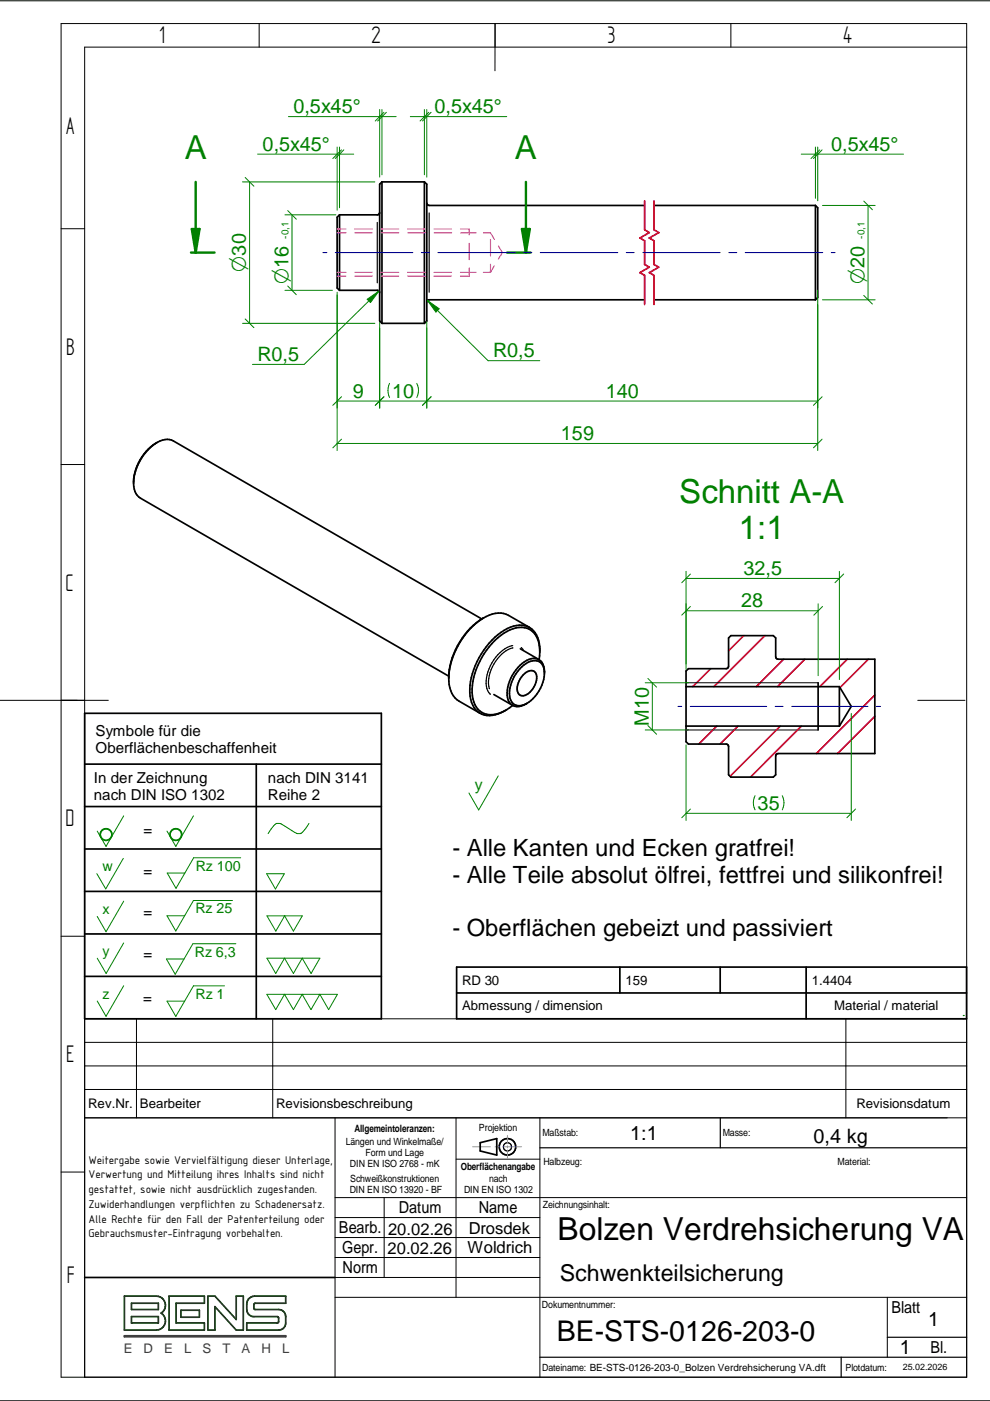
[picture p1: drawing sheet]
<svg xmlns="http://www.w3.org/2000/svg" width="210mm" height="297mm" viewBox="0 0 210 297" stroke-linecap="round" stroke-linejoin="round" font-family="sans-serif">
<g fill="none" stroke="#000" stroke-width=".21">
<path d="M0 .2h209.9M13 5h192v287h-192zM54.9 5v5M105 5l-.1 10M155 5v5M205 10h-187.1v282M13 48.5h4.9M13 98.5h4.9M0 148.5h23M194.6 148.5h10M13 198.5h4.9M17.9 216h187.1"/>
<path d="M28.9 216v21M57.8 216v21M179.3 216v21M17.9 226h187.1M17.9 237h187.1M17.9 231h187.1M17.9 221h187.1M71 237v55M96.7 237v38.1M114.5 237v55M13 248.5h4.9M71 258.1h43.5"/>
<path d="M71 253.9h134M81.4 253.9v16.9M96.7 245.8h17.8M71 275.1h134M71 262.4h43.5M71 266.6h43.5M71 270.8h43.5M188.1 275.1v12.7M0 297h209.9"/>
</g>
<g fill="none" stroke="#000" stroke-width=".25">
<path d="M80 47.2v12.8M91 45.1v16.9M152.7 237v6.4M114.5 243.4h90.5M114.5 287.8h90.5M178.4 287.8v4.2M188.1 283.5h16.9"/>
<circle cx="107.6" cy="243.2" r=".87"/>
</g>
<g fill="none" stroke="#000" stroke-width=".36">
<path d="M81 38.6h9M81 38.6l-.5 .5v29l.5 .5M81 38.6v30M90 38.6l.5 .5v29l-.5 .5M90 38.6v30M72 45.6l-.5 .5v15l.5 .5M72 45.6v16M80.5 45.1l-.2 .3-.3 .2h-8M90.5 43.1l.1 .3 .4 .2h45.7M138.7 43.6h34.2M172.9 43.6v20M172.9 43.6l.5 .4v19.1l-.5 .5"/>
<path d="M72 61.6h8l.3 .1 .2 .4M81 68.6h9M136.7 63.6h-45.7l-.4 .1-.1 .4M138.7 63.6h34.2M17.9 151.2h63v64.8h-63zM17.9 171h63M17.9 162h63M54.3 162v54M17.9 180h63M17.9 189h63M17.9 198h63M17.9 207h63"/>
<path d="M96.8 210.5h108.1M96.8 205h108.1v11h-108.1zM131.4 205v5.5M152.7 205v5.5M170.9 205v11M101.8 242.3l3.5-.9v3.5l-3.5-.9zM17.9 270.8h53.1"/>
<circle cx="107.6" cy="243.2" r="1.75"/>
</g>
<path d="M100.2 243.1h3.8M104.9 243.1h1M106.8 243.1h3.8M107.6 240.7v1.8M107.6 242.9v.5M107.6 243.8v1.8" fill="none" stroke="#229aff" stroke-width=".21"/>
<path d="M26.4 274.8h6.7a1.95 1.95 0 0 1 1.9 1.4 1.95 1.95 0 0 1-.8 2.2 1.95 1.95 0 0 1 .8 2.2 1.95 1.95 0 0 1-1.9 1.4h-6.7zM27.9 276.3h5.7v1.3h-5.7zM27.9 279.1h5.7v1.4h-5.7zM35.8 274.8h7.5v1.5h-6v4.2h6v1.5h-7.5zM38.4 277.8h3.9v1.5h-3.9zM44.1 274.8h1.5l4.5 5v-5h1.5v7.2h-1.5l-4.5-5v5h-1.5zM52.7 275.4l.6-.4 .7-.2h6.6v1.5h-6.5l-.3 .3v.7l.2 .3h5.1l.6 .2 .6 .4a2.99 2.99 0 0 1 .3 2.3l-.3 .9-.9 .6h-7.1v-1.5h6.5l.3-.3v-.8l-.3-.3h-5.3l-.8-.5a3.4 3.4 0 0 1-.2-2.9z" fill="none" stroke="#004000" stroke-width=".36"/>
<path d="M26.4 283.2h34.2v.2h-34.2z" fill="none" stroke="#3f3f3f" stroke-width=".36"/>
<path d="M204.2 215.3h.1M204.2 216h.1" fill="none" stroke="#008000" stroke-width=".25"/>
<g fill="none" stroke="#008000" stroke-width=".21">
<path d="M51.4 38.6h28.1M52 37.6l1.8 1.9M52.9 38.6v30M54.6 32.7h20.4M61.2 24.7h22.8M71.5 31.2v13.4M72 31.2v12.8M72.4 31.8l-1.8 1.8M72.9 31.8l-1.8 1.8M80.5 23.2v14.3M81 23.2v13.9M81.4 23.8l-1.8 1.9"/>
<path d="M81.9 23.8l-1.8 1.9M87 24.7h20.4M90 23.2v13.9M90.5 23.2v14.3M90.9 23.8l-1.8 1.9M91.4 23.8l-1.8 1.9M169.9 32.7h21.7M172.9 31.2v10.9M173.4 31.2v11.4M173.8 31.8l-1.8 1.8M174.3 31.8l-1.8 1.8M60.4 45.6h10.8"/>
<path d="M61 44.6l1.8 1.9M61.9 45.6v16M174.4 43.6h11.1M183.1 42.6l1.9 1.9M184 43.6v20M51.4 68.6h28.1M52 67.6l1.8 1.9M60.4 61.6h10.1M61 60.6l1.8 1.9M77.9 63.5l2.4-1.8-1.8 2.5zM80.3 61.7l-15.8 15.6h-11M174.4 63.6h11.1"/>
<path d="M183.1 62.6l1.9 1.9M26.2 173l-3.7 6.5-1.9-3.3M41 173l-3.7 6.5-1.9-3.3M65.5 174.6a5.3 5.3 0 0 1-1.8 2.1h-.8l-3.4-2.1a1.34 1.34 0 0 0-1.8 .8l-.8 1.3M26.1 182l-3.7 6.5-1.9-3.3M26.2 191.1l-3.7 6.4-1.9-3.2M26.2 199.9l-3.7 6.5-1.9-3.2M49.3 190.9h-8.3l-3.7 6.5-1.9-3.2h3.8M51 181.9h-9.9l-3.8 6.4-1.8-3.2h3.7M56.5 185.3h3.8l-1.9 3.2zM56.6 194.2h7.5l-1.9 3.2-1.9-3.2-1.8 3.2zM26.2 209l-3.7 6.5-1.9-3.3"/>
<path d="M47.6 209h-6.6l-3.7 6.5-1.9-3.2h3.8M50 200.1h-9.1l-3.8 6.5-1.8-3.3h3.7M56.6 210.8h14.9l-1.8 3.3-1.9-3.3-1.9 3.3-1.8-3.3-1.9 3.3-1.9-3.3-1.8 3.3zM56.6 203.2h11.2l-1.8 3.2-1.9-3.2-1.9 3.2-1.9-3.2-1.8 3.2z"/>
</g>
<g fill="none" stroke="#008000" stroke-width=".36">
<circle cx="22.5" cy="176.9" r="1.24"/>
<circle cx="37.3" cy="176.9" r="1.24"/>
</g>
<g fill="none" stroke="#f0f" stroke-width=".25">
<path d="M71.5 58.5h1.8M71.5 48.6h1.8M71.5 49.4h1.9M71.5 57.7h1.8M75.2 58.5h3.7M75.2 48.6h3.7M75.2 57.7h3.7M75.2 49.4h3.8M80.8 58.5h3.7M80.8 48.6h3.7M80.8 57.7h3.7M80.8 49.4h3.8"/>
<path d="M86.4 58.5h3.7M86.4 48.6h3.7M86.4 57.7h3.7M86.4 49.4h3.7M92 58.5h3.7M92 48.6h3.7M92 57.7h3.7M92 49.4h3.8M97.6 48.6h1.9v1.2M97.6 57.7h3.4M97.6 49.4h3.4M99.5 56.8v1.7h-1.9"/>
<path d="M99.5 51.6v3.5M102.5 57.7h1.5M102.5 49.4h1.5l.8 1.4M104 50.8v3.5M104 56v1.7M104.8 56.4l-.8 1.3M105.7 52.2l.8 1.4-.8 1.3"/>
</g>
<path d="M136.7 42.6v6.1l1 .6-2 1.2 1 .6v5l1 .5-2 1.2 1 .6v6.2M138.7 42.6v6.1l1 .6-2 1.2 1 .6v5l1 .5-2 1.2 1 .6v6.2" fill="none" stroke="#f00" stroke-width=".36"/>
<path d="M77.9 63.5l2.4-1.8-1.8 2.5z" fill="#008000"/>
<path d="M90.6 63.7l12.9 12.8h10.9M90.6 63.7l2.5 1.8-.7 .7z" fill="none" stroke="#008000" stroke-width=".21"/>
<path d="M90.6 63.7l2.5 1.8-.7 .7z" fill="#008000"/>
<g fill="none" stroke="#008000" stroke-width=".21">
<path d="M71.5 62v33.5M80.5 69.6v16.9M90.5 69.6v16.9M173.4 61.5v34M71.5 94h101.9M71.5 85h9M72.4 84.1l-1.8 1.8M72.4 93.1l-1.8 1.9M81.4 84.1l-1.8 1.8M90.5 85h82.9M91.4 84.1l-1.8 1.8M174.3 93.1l-1.8 1.9"/>
<path d="M174.3 84.1l-1.8 1.8"/>
</g>
<path d="M41.5 38.6v15h4M107.5 53.6h4" fill="none" stroke="#008000" stroke-width=".51"/>
<path d="M40.7 48.6h1.6l-.8 5z" fill="#008000"/>
<path d="M111.5 38.6v15M40.7 48.6h1.6l-.8 5z" fill="none" stroke="#008000" stroke-width=".51"/>
<path d="M110.7 48.6h1.6l-.8 5z" fill="#008000"/>
<path d="M40.5 53.6h1M110.7 48.6h1.6l-.8 5zM111.5 53.6h1" fill="none" stroke="#008000" stroke-width=".51"/>
<g fill="none" stroke="#f00" stroke-width=".36">
<path d="M157.7 134.8l-3.2 3.2M162.2 134.8l-10.8 10.8M166.2 139.8l-5.8 5.8M170.6 139.8l-5.8 5.8M179.6 139.8l-5.8 5.8M184.1 139.8l-6 6M150.7 141.8l-3.8 3.8M152 153.9l-3.8 3.9M156.5 153.9l-3.8 3.9M165.4 153.9l-10.6 10.7M169.9 153.9l-10.8 10.9M185.5 147.4l-12.4 12.4"/>
<path d="M185.5 151.9l-7.9 7.9"/>
</g>
<g fill="none" stroke="#000" stroke-width=".36">
<path d="M33.3 93.8a10 10 0 0 0-4.8 9.9 2.9 2.9 0 0 0 1.3 1.9l65.3 37.8M28.3 102.1v.3M28.3 101.9a10.4 10.4 0 0 1 6.2-8.6l1-.1 1.3 .3 65.4 37.7M101.1 132a16.5 16.5 0 0 0-5.9 12.4 4.9 4.9 0 0 0 2.1 4.3l4.5 2.5M102.6 131l-.9 .6M110.3 137.6l4 2.2M112.3 133a5.8 5.8 0 0 0-6.1 1.1 16 16 0 0 0-6.5 13.5 4.2 4.2 0 0 0 6 3.7l1.6-.7M112.3 133l-4.5-2.5a5.7 5.7 0 0 0-6.1 1 15.7 15.7 0 0 0-6.6 12.3M112.3 133a5.5 5.5 0 0 1 2.1 5.1M114.3 139.8a2.91 2.91 0 0 1 1.1 2.6M114.3 139.8a3.2 3.2 0 0 0-3.6 .9 8 8 0 0 0-3 7.7 2.35 2.35 0 0 0 3.8 .9l.2-.2M114.3 139.9a6.3 6.3 0 0 0-1.6-6.2 5.1 5.1 0 0 0-5.9 .6 15.6 15.6 0 0 0-6.6 13.3 4 4 0 0 0 6 3.5l1.2-.6 1.3-.9"/>
<path d="M104.7 147.3l4 2.2M110.6 141.4a3.3 3.3 0 0 1 3.9-1 4.2 4.2 0 0 1 .4 4.9 6.8 6.8 0 0 1-4.6 4.3 2.15 2.15 0 0 1-2.3-2.5 8.3 8.3 0 0 1 2.6-5.7zM110.9 143.1a1.68 1.68 0 0 1 2.7-.4 4.1 4.1 0 0 1-2.6 4.8 1.35 1.35 0 0 1-1.3-1.8l.4-1.4zM145.5 142.3l.5-.5h8l.3-.2 .2-.3v-6l.5-.5h9l.5 .5v4l.1 .3 .4 .2h20.5v20h-20.5l-.4 .1-.1 .4v4l-.5 .5h-9l-.5-.5v-6l-.2-.4-.3-.1h-8l-.5-.5zM145.5 153.9h32.5M145.5 145.6h32.5M173.5 144.8v10M178 145.6v8.3M178 145.6l2.5 4.2-2.5 4.1"/>
</g>
<path d="M145.5 144.8h28M145.5 154.8h28" fill="none" stroke="#000" stroke-width=".21"/>
<g fill="none" stroke="#008000" stroke-width=".21">
<path d="M80.5 68.3v18.2M90.5 68.2v18.3M80.5 85h10M81.4 84.1l-1.8 1.8M82.6 81.3l-.3 1.5 .3 1.5M88.4 81.3a3.3 3.3 0 0 1 0 3M91.4 84.1l-1.8 1.8M145.5 121.1v20.8M145.5 129.5h28M145.5 122.6h32.5M146.4 128.6l-1.9 1.8M146.4 121.7l-1.9 1.8"/>
<path d="M173.5 128v15.3M174.4 128.6l-1.8 1.8M178 121.1v23M178.9 121.7l-1.9 1.8M136.8 144.8h9.2M136.8 154.8h9.2M137.4 143.8l1.8 1.9M137.4 153.8l1.8 1.9M138.3 144.8v10M145.5 157.9v16M180.5 151.3v22.6M105.6 164.5l-4.1 7.2-2.1-3.6"/>
<path d="M145.5 172.4h35M146.4 171.5l-1.9 1.9M160.1 168.7l-.2 .5a3.2 3.2 0 0 0 .2 2.5M165.9 168.7l.2 .5a3.2 3.2 0 0 1-.2 2.5M181.4 171.5l-1.8 1.9"/>
</g>
<g fill="none" stroke="#00f" stroke-width=".21">
<path d="M68.4 53.6h.9M71.1 53.6h16.4M89.3 53.6h1.7M92.8 53.6h16.5M111 53.6h1.8M114.5 53.6h16.5M132.8 53.6h1.7M136.3 53.6h16.4M154.5 53.6h1.7M158 53.6h16.5M176.2 53.6h.9M143.7 149.8h.9"/>
<path d="M146.3 149.8h16.3M164.3 149.8h1.8M167.8 149.8h16.2M185.8 149.8h.9"/>
</g>
<path d="M108.7 136.9a8.2 8.2 0 0 0-5.6 6.8 3.6 3.6 0 0 0 .9 3.5M108.8 137.4a7.9 7.9 0 0 0-5.2 6.4v1.2l.2 1M110.5 137.3l.4 .5" fill="none" stroke="#000" stroke-width=".25"/>
<g font-size="7" fill="#008000">
<text x="39.2" y="33.7">A</text>
<text x="109.2" y="33.7">A</text>
<text x="144" y="106.7">Schnitt A-A</text>
<text x="156.6" y="114.2">1:1</text>
</g>
<text font-size="6.7" x="118.2" y="262.9">Bolzen Verdrehsicherung VA</text>
<text font-size="6" x="118" y="284.3">BE-STS-0126-203-0</text>
<g font-size="5.8">
<text x="33.8" y="9.2">1</text>
<text x="78.8" y="9.2">2</text>
<text x="128.8" y="9.2">3</text>
<text x="178.8" y="9.2">4</text>
<text x="14" y="28.4">A</text>
<text x="14" y="75.2">B</text>
<text x="13.9" y="125.2">C</text>
<text x="13.9" y="175.2">D</text>
<text x="14" y="225.2">E</text>
<text x="14.2" y="271.9">F</text>
</g>
<g font-size="5">
<text x="95.9" y="181.5">- Alle Kanten und Ecken gratfrei!</text>
<text x="95.9" y="187.2">- Alle Teile absolut ölfrei, fettfrei und silikonfrei!</text>
<text x="95.9" y="198.4">- Oberflächen gebeizt und passiviert</text>
</g>
<text font-size="4.9" x="118.7" y="271.5">Schwenkteilsicherung</text>
<g font-size="4.6" fill="#008000">
<text x="52.2" y="57.6" transform="rotate(-90 52.2 57.6)">O30</text>
<text x="61.2" y="60.2" transform="rotate(-90 61.2 60.2)">O16</text>
<text x="183.3" y="60.2" transform="rotate(-90 183.3 60.2)">O20</text>
</g>
<g font-size="4.2" fill="#008000">
<text x="62.2" y="24">0,5x45°</text>
<text x="92.1" y="24">0,5x45°</text>
<text x="55.7" y="31.9">0,5x45°</text>
<text x="176.2" y="31.9">0,5x45°</text>
<text x="54.6" y="76.5">R0,5</text>
<text x="104.5" y="75.7">R0,5</text>
<text x="74.8" y="84.3">9</text>
<text x="83.1" y="84.3">10</text>
<text x="128.4" y="84.3">140</text>
<text x="118.9" y="93.3">159</text>
<text x="157.6" y="121.9">32,5</text>
<text x="157.1" y="128.8">28</text>
<text x="137.5" y="153.8" transform="rotate(-90 137.5 153.8)">M10</text>
<text x="160.6" y="171.7">35</text>
</g>
<g font-size="4.2">
<text x="133.6" y="241.8">1:1</text>
<text x="172.5" y="242.4">0,4 kg</text>
<text x="196.8" y="281.1">1</text>
<text x="190.8" y="287.1">1</text>
</g>
<g font-size="3.5">
<text x="84.6" y="257.2">Datum</text>
<text x="101.5" y="257.2">Name</text>
<text x="71.9" y="261.5">Bearb.</text>
<text x="82.3" y="261.7">20.02.26</text>
<text x="99.4" y="261.5">Drosdek</text>
<text x="72.5" y="265.7">Gepr.</text>
<text x="72.6" y="269.9">Norm</text>
<text x="82.2" y="265.8">20.02.26</text>
<text x="99.1" y="265.6">Woldrich</text>
<text x="189" y="278.4">Blatt</text>
<text x="197.3" y="286.9">Bl.</text>
</g>
<text font-size="3.4" fill="#008000" x="100.7" y="167.5">y</text>
<g font-size="3.2">
<text x="20.3" y="156">Symbole für die</text>
<text x="20.3" y="159.6">Oberflächenbeschaffenheit</text>
<text x="19.9" y="166.1">In der Zeichnung</text>
<text x="56.8" y="166">nach DIN 3141</text>
<text x="19.9" y="169.6">nach DIN ISO 1302</text>
<text x="56.8" y="169.6">Reihe 2</text>
<text x="30.4" y="177">=</text>
<text x="30.4" y="185.8">=</text>
<text x="30.4" y="194.5">=</text>
<text x="30.4" y="203.3">=</text>
<text x="30.3" y="212.6">=</text>
</g>
<g font-size="3" fill="#008000">
<text x="21.7" y="184.7">w</text>
<text x="41.5" y="184.6">Rz 100</text>
<text x="21.8" y="193.8">x</text>
<text x="41.4" y="193.6">Rz 25</text>
<text x="21.8" y="202.6">y</text>
<text x="41.3" y="202.8">Rz 6,3</text>
<text x="21.8" y="211.7">z</text>
<text x="41.5" y="211.7">Rz 1</text>
</g>
<g font-size="2.8">
<text x="98" y="208.7">RD 30</text>
<text x="132.6" y="208.7">159</text>
<text x="172.1" y="208.7">1.4404</text>
<text x="98" y="214.2">Abmessung / dimension</text>
<text x="176.9" y="214.2">Material / material</text>
<text x="18.7" y="234.9">Rev.Nr.</text>
<text x="29.7" y="234.9">Bearbeiter</text>
<text x="58.6" y="234.9">Revisionsbeschreibung</text>
<text x="181.6" y="234.9">Revisionsdatum</text>
</g>
<g font-size="2.8" fill="#3f3f3f">
<text x="26.2" y="286.8">E</text>
<text x="30.4" y="286.8">D</text>
<text x="34.8" y="286.8">E</text>
<text x="39" y="286.8">L</text>
<text x="42.9" y="286.8">S</text>
<text x="47.2" y="286.8">T</text>
<text x="51.2" y="286.8">A</text>
<text x="55.5" y="286.8">H</text>
<text x="59.8" y="286.8">L</text>
</g>
<g font-size="2.6">
<text x="18.8" y="246.7">Weitergabe sowie Vervielfältigung dieser Unterlage,</text>
<text x="18.8" y="249.9">Verwertung und Mitteilung ihres Inhalts sind nicht</text>
<text x="18.8" y="253">gestattet, sowie nicht ausdrücklich zugestanden.</text>
<text x="18.8" y="256.1">Zuwiderhandlungen verpflichten zu Schadenersatz.</text>
<text x="18.8" y="259.2">Alle Rechte für den Fall der Patenterteilung oder</text>
<text x="18.8" y="262.4">Gebrauchsmuster-Eintragung vorbehalten.</text>
</g>
<g font-size="2.1" fill="#008000">
<text x="61.2" y="50.6" transform="rotate(-90 61.2 50.6)">-0,1</text>
<text x="183.3" y="50.6" transform="rotate(-90 183.3 50.6)">-0,1</text>
</g>
<g font-size="2.1">
<text x="75.1" y="240">Allgemeintoleranzen:</text>
<text x="101.5" y="239.8">Projektion</text>
<text x="73.3" y="242.8">Längen und Winkelmaße/</text>
<text x="77.5" y="245.1">Form und Lage</text>
<text x="115" y="240.9">Maßstab:</text>
<text x="153.2" y="240.9">Masse:</text>
<text x="74.2" y="247.5">DIN EN ISO 2768 - mK</text>
<text x="74.2" y="250.7">Schweißkonstruktionen</text>
<text x="97.7" y="248">Oberflächenangabe</text>
<text x="103.7" y="250.6">nach</text>
<text x="115.2" y="246.9">Halbzeug:</text>
<text x="177.6" y="247">Material:</text>
<text x="74.1" y="253">DIN EN ISO 13920 - BF</text>
<text x="98.4" y="253">DIN EN ISO 1302</text>
<text x="115.1" y="256.2">Zeichnungsinhalt:</text>
<text x="114.9" y="277.4">Dokumentnummer:</text>
<text x="115" y="290.6">Dateiname: BE-STS-0126-203-0_Bolzen Verdrehsicherung VA.dft</text>
<text x="179.3" y="290.6">Plotdatum:</text>
</g>
<text font-size="1.9" x="191.4" y="290.5">25.02.2026</text>
</svg>
